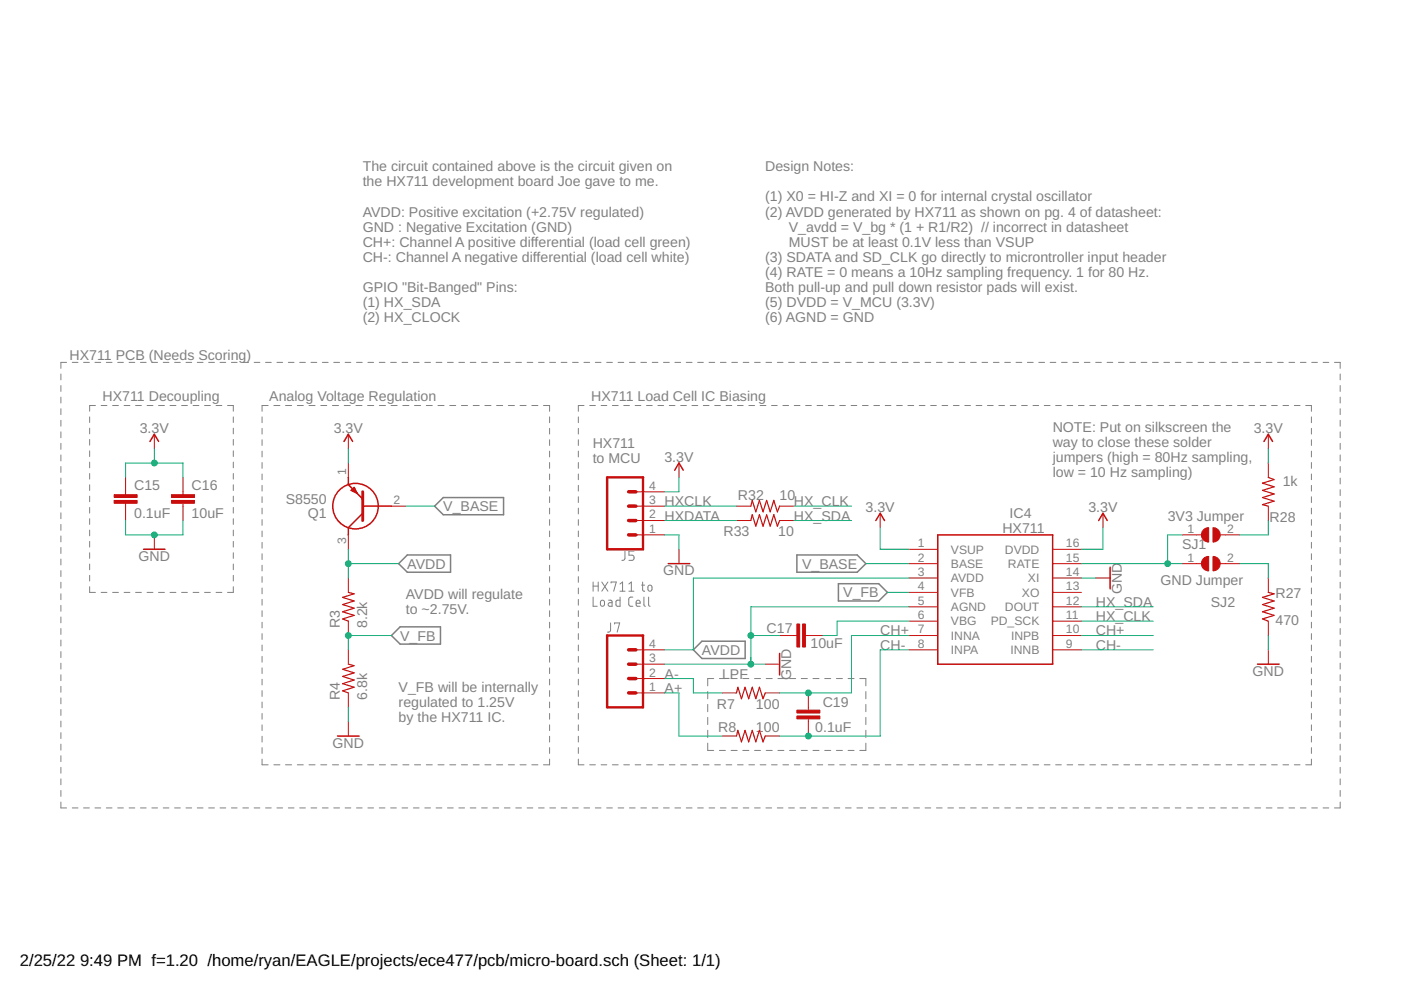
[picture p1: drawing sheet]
<svg xmlns="http://www.w3.org/2000/svg" width="297mm" height="210mm" viewBox="0 0 297 210" stroke-linecap="round" stroke-linejoin="round" font-family="sans-serif">
<g fill="none" stroke="#808080" stroke-width=".21">
<path d="M12.9 79.3v1.2M14.1 76.8h-1.2v1.3M15.3 76.8h1.2M17.7 76.8h1.2M20.1 76.8h1.3M22.5 76.8h1.2M25 76.8h1.2M27.4 76.8h1.2M29.8 76.8h1.2M32.2 76.8h1.2M34.6 76.8h1.2M37 76.8h1.2"/>
<path d="M39.4 76.8h1.2M41.8 76.8h1.3M44.2 76.8h1.3M46.7 76.8h1.2M49.1 76.8h1.2M51.5 76.8h1.2M53.9 76.8h1.2M56.3 76.8h1.2M58.7 76.8h1.2M61.1 76.8h1.2M63.5 76.8h1.2M65.9 76.8h1.3"/>
<path d="M68.3 76.8h1.3M70.8 76.8h1.2M73.2 76.8h1.2M75.6 76.8h1.2M78 76.8h1.2M80.4 76.8h1.2M82.8 76.8h1.2M85.2 76.8h1.2M87.7 76.8h1.2M90.1 76.8h1.2M92.5 76.8h1.2M94.9 76.8h1.2"/>
<path d="M97.3 76.8h1.2M99.7 76.8h1.2M102.1 76.8h1.2M104.5 76.8h1.2M106.9 76.8h1.2M109.3 76.8h1.3M111.8 76.8h1.2M114.2 76.8h1.2M116.6 76.8h1.2M119 76.8h1.2M121.4 76.8h1.2M123.8 76.8h1.2"/>
<path d="M126.2 76.8h1.2M128.6 76.8h1.2M131 76.8h1.2M133.5 76.8h1.2M135.9 76.8h1.2M138.3 76.8h1.2M140.7 76.8h1.2M143.1 76.8h1.2M145.5 76.8h1.2M147.9 76.8h1.2M150.3 76.8h1.2M152.7 76.8h1.2"/>
<path d="M155.2 76.8h1.2M157.6 76.8h1.2M160 76.8h1.2M162.4 76.8h1.2M164.8 76.8h1.2M167.2 76.8h1.2M169.6 76.8h1.2M172 76.8h1.2M174.4 76.8h1.2M176.8 76.8h1.3M179.3 76.8h1.2M181.7 76.8h1.2"/>
<path d="M184.1 76.8h1.2M186.5 76.8h1.2M188.9 76.8h1.2M191.3 76.8h1.2M193.7 76.8h1.2M196.1 76.8h1.2M198.5 76.8h1.2M201 76.8h1.2M203.4 76.8h1.2M205.8 76.8h1.2M208.2 76.8h1.2M210.6 76.8h1.2"/>
<path d="M213 76.8h1.2M215.4 76.8h1.2M217.8 76.8h1.3M220.2 76.8h1.3M222.7 76.8h1.2M225.1 76.8h1.2M227.5 76.8h1.2M229.9 76.8h1.2M232.3 76.8h1.2M234.7 76.8h1.2M237.1 76.8h1.2M239.5 76.8h1.2"/>
<path d="M241.9 76.8h1.3M244.3 76.8h1.3M246.8 76.8h1.2M249.2 76.8h1.2M251.6 76.8h1.2M254 76.8h1.2M256.4 76.8h1.2M258.8 76.8h1.2M261.2 76.8h1.2M263.7 76.8h1.2M266 76.8h1.3M268.5 76.8h1.2"/>
<path d="M270.9 76.8h1.2M273.3 76.8h1.2M275.7 76.8h1.2M278.1 76.8h1.2M280.5 76.8h1.2M282.9 76.8h1.2v1.3M284.1 79.3v1.2M12.9 81.7v1.3M12.9 84.2v1.2M12.9 86.7v1.2M12.9 89.1v1.3M12.9 91.6v1.2"/>
<path d="M12.9 94v1.3M12.9 96.5v1.2M12.9 98.9v1.3M19 88.4v1.2M19 90.8v1.2M19 93.2v1.2M19 95.6v1.2M19 98v1.2M20.2 86h-1.2v1.2M21.4 86h1.3M23.9 86h1.2M26.3 86h1.2"/>
<path d="M28.7 86h1.3M31.2 86h1.2M33.6 86h1.3M36 86h1.3M38.5 86h1.2M40.9 86h1.3M43.4 86h1.2M45.8 86h1.2M48.2 86h1.3v1.2M49.5 88.4v1.2M49.5 90.8v1.2M49.5 93.2v1.2"/>
<path d="M49.5 95.6v1.2M49.5 98v1.2M55.6 88.4v1.2M55.6 90.8v1.2M55.6 93.2v1.2M55.6 95.7v1.2M55.6 98.1v1.2M56.9 86h-1.3v1.2M58.1 86h1.3M60.5 86h1.3M63 86h1.3M65.5 86h1.3"/>
<path d="M68 86h1.3M70.5 86h1.3M73 86h1.3M75.5 86h1.3M77.9 86h1.3M80.4 86h1.3M82.9 86h1.3M85.4 86h1.3M87.9 86h1.3M90.4 86h1.3M92.9 86h1.2M95.4 86h1.2"/>
<path d="M97.8 86h1.3M100.3 86h1.3M102.8 86h1.3M105.3 86h1.3M107.8 86h1.3M110.3 86h1.2M112.8 86h1.2M115.2 86h1.3v1.2M116.5 88.4v1.2M116.5 90.8v1.2M116.5 93.2v1.2M116.5 95.7v1.2"/>
<path d="M116.5 98.1v1.2M122.6 88.4v1.2M122.6 90.8v1.2M122.6 93.2v1.2M122.6 95.7v1.2M122.6 98.1v1.2M123.8 86h-1.2v1.2M125 86h1.2M127.4 86h1.3M129.8 86h1.3M132.2 86h1.3M134.7 86h1.2"/>
<path d="M137.1 86h1.2M139.5 86h1.2M141.9 86h1.2M144.3 86h1.2M146.7 86h1.2M149.1 86h1.2M151.5 86h1.2M153.9 86h1.3M156.4 86h1.2M158.8 86h1.2M161.2 86h1.2M163.6 86h1.2"/>
<path d="M166 86h1.2M168.4 86h1.2M170.8 86h1.2M173.2 86h1.2M175.6 86h1.2M178 86h1.2M180.4 86h1.3M182.9 86h1.2M185.3 86h1.2M187.7 86h1.2M190.1 86h1.2M192.5 86h1.2"/>
<path d="M194.9 86h1.2M197.3 86h1.2M199.7 86h1.2M202.1 86h1.2M204.6 86h1.2M206.9 86h1.3M209.4 86h1.2M211.8 86h1.2M214.2 86h1.2M216.6 86h1.2M219 86h1.2M221.4 86h1.2"/>
<path d="M223.8 86h1.2M226.2 86h1.2M228.6 86h1.2M231.1 86h1.2M233.5 86h1.2M235.9 86h1.2M238.3 86h1.2M240.7 86h1.2M243.1 86h1.2M245.5 86h1.2M247.9 86h1.2M250.3 86h1.2"/>
<path d="M252.7 86h1.3M255.1 86h1.2M257.6 86h1.2M260 86h1.2M262.4 86h1.2M264.8 86h1.2M267.2 86h1.2M269.6 86h1.2M272 86h1.2M274.4 86h1.2M276.8 86h1.2v1.2M278 88.4v1.2"/>
<path d="M278 90.8v1.2M278 93.2v1.2M278 95.7v1.2M278 98.1v1.2M284.1 81.7v1.3M284.1 84.2v1.2M284.1 86.7v1.2M284.1 89.1v1.3M284.1 91.6v1.2M284.1 94v1.3M284.1 96.5v1.2M284.1 98.9v1.3"/>
<path d="M12.9 101.4v1.2M12.9 103.8v1.3M12.9 106.3v1.2M12.9 108.7v1.3M12.9 111.2v1.2M12.9 113.6v1.3M12.9 116.1v1.2M12.9 118.5v1.3M19 100.4v1.2M19 102.8v1.2M19 105.2v1.2M19 107.6v1.2"/>
<path d="M19 110v1.2M19 112.4v1.2M19 114.8v1.2M19 117.2v1.2M19 119.6v1.2M49.5 100.4v1.2M49.5 102.8v1.2M49.5 105.2v1.2M49.5 107.6v1.2M49.5 110v1.2M49.5 112.4v1.2M49.5 114.8v1.2"/>
<path d="M49.5 117.2v1.2M49.5 119.6v1.2M55.6 100.5v1.2M55.6 102.9v1.2M55.6 105.3v1.3M55.6 107.7v1.3M55.6 110.2v1.2M55.6 112.6v1.2M55.6 115v1.2M55.6 117.4v1.2M55.6 119.8v1.3M116.5 100.5v1.2"/>
<path d="M116.5 102.9v1.2M116.5 105.3v1.3M116.5 107.7v1.3M116.5 110.2v1.2M116.5 112.6v1.2M116.5 115v1.2M116.5 117.4v1.2M116.5 119.8v1.3M122.6 100.5v1.2M122.6 102.9v1.2M122.6 105.3v1.3M122.6 107.7v1.3"/>
<path d="M122.6 110.2v1.2M122.6 112.6v1.2M122.6 115v1.2M122.6 117.4v1.2M122.6 119.8v1.3M132.5 116.8v1.7l-.3 .3h-.4M134.4 116.8h-1.1v.9h.7a.57 .57 0 0 1 .4 .6 .57 .57 0 0 1-.4 .5h-.7M278 100.5v1.2M278 102.9v1.2M278 105.3v1.3M278 107.7v1.3M278 110.2v1.2"/>
<path d="M278 112.6v1.2M278 115v1.2M278 117.4v1.2M278 119.8v1.3M284.1 101.4v1.2M284.1 103.8v1.3M284.1 106.3v1.2M284.1 108.7v1.3M284.1 111.2v1.2M284.1 113.6v1.3M284.1 116.1v1.2M284.1 118.5v1.3"/>
<path d="M12.9 121v1.2M12.9 123.4v1.3M12.9 125.9v1.2M12.9 128.4v1.2M12.9 130.8v1.3M12.9 133.3v1.2M12.9 135.7v1.3M12.9 138.2v1.2M19 124.4v1.2h1.2M19 122v1.2M21.4 125.6h1.3M23.9 125.6h1.2"/>
<path d="M26.3 125.6h1.2M28.7 125.6h1.3M31.2 125.6h1.2M33.6 125.6h1.3M36 125.6h1.3M38.5 125.6h1.2M40.9 125.6h1.3M43.4 125.6h1.2M45.8 125.6h1.2M49.5 122v1.2M49.5 124.4v1.2h-1.3M55.6 122.3v1.2"/>
<path d="M55.6 124.7v1.2M55.6 127.1v1.2M55.6 129.5v1.2M55.6 131.9v1.2M55.6 134.3v1.3M55.6 136.8v1.2M55.6 139.2v1.2M116.5 122.3v1.2M116.5 124.7v1.2M116.5 127.1v1.2M116.5 129.5v1.2M116.5 131.9v1.2"/>
<path d="M116.5 134.3v1.3M116.5 136.8v1.2M116.5 139.2v1.2M122.6 122.3v1.2M122.6 124.7v1.2M122.6 127.1v1.2M122.6 129.5v1.2M122.6 131.9v1.2M122.6 134.3v1.3M122.6 136.8v1.2M122.6 139.2v1.2M125.8 123.4v1.9"/>
<path d="M125.8 126.6v1.9h.8M125.8 124.3h1M126.8 123.4v1.9M127.4 127.4l.3-.1 .3 .1 .2 .7a.43 .43 0 0 1-.5 .4 .43 .43 0 0 1-.4-.4zM127.6 123.4l1.3 1.9M128.9 123.4l-1.3 1.9M129 127.3h.6l.2 .1v1.1h-.5a.38 .38 0 0 1-.4-.3 .38 .38 0 0 1 .4-.4h.5M129.5 132.1l-.1 1.7-.2 .2h-.4M129.6 123.6v-.2h1.1l-.6 1.9M130.3 132.3v-.2h1.1l-.5 1.9M131.4 123.8l.6-.4v1.9M131.4 125.3h1.1"/>
<path d="M131.5 126.6v1.9h-.7l-.2-.1v-1l.2-.1h.7M133.3 125.3h1.1M133.3 123.8l.6-.4v1.9M134.2 126.6h-.6l-.3 .4v1.3l.3 .2h.6M134.9 127.9h.8a.45 .45 0 0 0-.3-.6 .45 .45 0 0 0-.5 .4l.1 .8h.7M136 124.1h.7M136.2 123.4l.1 1.8 .4 .1M136.5 126.6v1.6l.3 .3M137.5 124.2l.3-.1 .3 .1 .1 .7a.43 .43 0 0 1-.4 .4 .43 .43 0 0 1-.4-.4zM137.5 126.6v1.6l.3 .3M278 122.3v1.2M278 124.7v1.2"/>
<path d="M278 127.1v1.2M278 129.5v1.2M278 131.9v1.2M278 134.3v1.3M278 136.8v1.2M278 139.2v1.2M284.1 121v1.2M284.1 123.4v1.3M284.1 125.9v1.2M284.1 128.4v1.2M284.1 130.8v1.3M284.1 133.3v1.2"/>
<path d="M284.1 135.7v1.3M284.1 138.2v1.2M12.9 140.6v1.3M12.9 143.1v1.2M12.9 145.5v1.3M12.9 148v1.2M12.9 150.4v1.3M12.9 152.9v1.2M12.9 155.3v1.3M12.9 157.8v1.2M55.6 141.6v1.2M55.6 144v1.2"/>
<path d="M55.6 146.4v1.3M55.6 148.8v1.3M55.6 151.3v1.2M55.6 153.7v1.2M55.6 156.1v1.2M55.6 158.5v1.2M116.5 141.6v1.2M116.5 144v1.2M116.5 146.4v1.3M116.5 148.8v1.3M116.5 151.3v1.2M116.5 153.7v1.2"/>
<path d="M116.5 156.1v1.2M116.5 158.5v1.2M122.6 141.6v1.2M122.6 144v1.2M122.6 146.4v1.3M122.6 148.8v1.3M122.6 151.3v1.2M122.6 153.7v1.2M122.6 156.1v1.2M122.6 158.5v1.2M150.1 157.6v1.5h1.2M150.1 146.6v1.6"/>
<path d="M150.1 149.4v1.5M150.1 152.1v1.5M150.1 154.8v1.6M151.3 143.9h-1.2v1.5M152.5 143.9h1.3M152.5 159.1h1.3M155 143.9h1.3M155 159.1h1.3M157.5 143.9h1.3M157.5 159.1h1.3M160 143.9h1.2M160 159.1h1.2"/>
<path d="M162.5 143.9h1.2M162.5 159.1h1.2M164.9 143.9h1.3M164.9 159.1h1.3M167.4 143.9h1.3M167.4 159.1h1.3M169.9 143.9h1.3M169.9 159.1h1.3M172.4 143.9h1.3M172.4 159.1h1.3M174.9 143.9h1.2M174.9 159.1h1.2"/>
<path d="M177.3 143.9h1.3M177.3 159.1h1.3M179.8 143.9h1.3M179.8 159.1h1.3M182.3 143.9h1.3v1.5M183.6 146.6v1.6M183.6 149.4v1.5M183.6 152.1v1.5M183.6 154.8v1.6M183.6 157.6v1.5h-1.3M278 141.6v1.2M278 144v1.2"/>
<path d="M278 146.4v1.3M278 148.8v1.3M278 151.3v1.2M278 153.7v1.2M278 156.1v1.2M278 158.5v1.2M284.1 140.6v1.3M284.1 143.1v1.2M284.1 145.5v1.3M284.1 148v1.2M284.1 150.4v1.3M284.1 152.9v1.2"/>
<path d="M284.1 155.3v1.3M284.1 157.8v1.2M12.9 160.2v1.3M12.9 162.7v1.2M12.9 165.1v1.3M12.9 167.6v1.2M12.9 170.1v1.2h1.2M15.3 171.3h1.2M17.7 171.3h1.2M20.1 171.3h1.3M22.5 171.3h1.2M25 171.3h1.2"/>
<path d="M27.4 171.3h1.2M29.8 171.3h1.2M32.2 171.3h1.2M34.6 171.3h1.2M37 171.3h1.2M39.4 171.3h1.2M41.8 171.3h1.3M44.2 171.3h1.3M46.7 171.3h1.2M49.1 171.3h1.2M51.5 171.3h1.2M53.9 171.3h1.2"/>
<path d="M55.6 161v1.2h1.3M56.3 171.3h1.2M58.1 162.2h1.3M58.7 171.3h1.2M60.5 162.2h1.3M61.1 171.3h1.2M63 162.2h1.3M63.5 171.3h1.2M65.5 162.2h1.3M65.9 171.3h1.3M68 162.2h1.3M68.3 171.3h1.3"/>
<path d="M70.5 162.2h1.3M70.8 171.3h1.2M73 162.2h1.3M73.2 171.3h1.2M75.5 162.2h1.3M75.6 171.3h1.2M77.9 162.2h1.3M78 171.3h1.2M80.4 171.3h1.2M80.4 162.2h1.3M82.8 171.3h1.2M82.9 162.2h1.3"/>
<path d="M85.2 171.3h1.2M85.4 162.2h1.3M87.7 171.3h1.2M87.9 162.2h1.3M90.1 171.3h1.2M90.4 162.2h1.3M92.5 171.3h1.2M92.9 162.2h1.2M94.9 171.3h1.2M95.4 162.2h1.2M97.3 171.3h1.2M97.8 162.2h1.3"/>
<path d="M99.7 171.3h1.2M100.3 162.2h1.3M102.1 171.3h1.2M102.8 162.2h1.3M104.5 171.3h1.2M105.3 162.2h1.3M106.9 171.3h1.2M107.8 162.2h1.3M109.3 171.3h1.3M110.3 162.2h1.2M111.8 171.3h1.2M112.8 162.2h1.2"/>
<path d="M114.2 171.3h1.2M116.5 161v1.2h-1.3M116.6 171.3h1.2M119 171.3h1.2M121.4 171.3h1.2M122.6 161v1.2h1.2M123.8 171.3h1.2M125 162.2h1.2M126.2 171.3h1.2M127.4 162.2h1.3M128.6 171.3h1.2M129.8 162.2h1.3"/>
<path d="M131 171.3h1.2M132.2 162.2h1.3M133.5 171.3h1.2M134.7 162.2h1.2M135.9 171.3h1.2M137.1 162.2h1.2M138.3 171.3h1.2M139.5 162.2h1.2M140.7 171.3h1.2M141.9 162.2h1.2M143.1 171.3h1.2M144.3 162.2h1.2"/>
<path d="M145.5 171.3h1.2M146.7 162.2h1.2M147.9 171.3h1.2M149.1 162.2h1.2M150.3 171.3h1.2M151.5 162.2h1.2M152.7 171.3h1.2M153.9 162.2h1.3M155.2 171.3h1.2M156.4 162.2h1.2M157.6 171.3h1.2M158.8 162.2h1.2"/>
<path d="M160 171.3h1.2M161.2 162.2h1.2M162.4 171.3h1.2M163.6 162.2h1.2M164.8 171.3h1.2M166 162.2h1.2M167.2 171.3h1.2M168.4 162.2h1.2M169.6 171.3h1.2M170.8 162.2h1.2M172 171.3h1.2M173.2 162.2h1.2"/>
<path d="M174.4 171.3h1.2M175.6 162.2h1.2M176.8 171.3h1.3M178 162.2h1.2M179.3 171.3h1.2M180.4 162.2h1.3M181.7 171.3h1.2M182.9 162.2h1.2M184.1 171.3h1.2M185.3 162.2h1.2M186.5 171.3h1.2M187.7 162.2h1.2"/>
<path d="M188.9 171.3h1.2M190.1 162.2h1.2M191.3 171.3h1.2M192.5 162.2h1.2M193.7 171.3h1.2M194.9 162.2h1.2M196.1 171.3h1.2M197.3 162.2h1.2M198.5 171.3h1.2M199.7 162.2h1.2M201 171.3h1.2M202.1 162.2h1.2"/>
<path d="M203.4 171.3h1.2M204.6 162.2h1.2M205.8 171.3h1.2M206.9 162.2h1.3M208.2 171.3h1.2M209.4 162.2h1.2M210.6 171.3h1.2M211.8 162.2h1.2M213 171.3h1.2M214.2 162.2h1.2M215.4 171.3h1.2M216.6 162.2h1.2"/>
<path d="M217.8 171.3h1.3M219 162.2h1.2M220.2 171.3h1.3M221.4 162.2h1.2M222.7 171.3h1.2M223.8 162.2h1.2M225.1 171.3h1.2M226.2 162.2h1.2M227.5 171.3h1.2M228.6 162.2h1.2M229.9 171.3h1.2M231.1 162.2h1.2"/>
<path d="M232.3 171.3h1.2M233.5 162.2h1.2M234.7 171.3h1.2M235.9 162.2h1.2M237.1 171.3h1.2M238.3 162.2h1.2M239.5 171.3h1.2M240.7 162.2h1.2M241.9 171.3h1.3M243.1 162.2h1.2M244.3 171.3h1.3M245.5 162.2h1.2"/>
<path d="M246.8 171.3h1.2M247.9 162.2h1.2M249.2 171.3h1.2M250.3 162.2h1.2M251.6 171.3h1.2M252.7 162.2h1.3M254 171.3h1.2M255.1 162.2h1.2M256.4 171.3h1.2M257.6 162.2h1.2M258.8 171.3h1.2M260 162.2h1.2"/>
<path d="M261.2 171.3h1.2M262.4 162.2h1.2M263.7 171.3h1.2M264.8 162.2h1.2M266 171.3h1.3M267.2 162.2h1.2M268.5 171.3h1.2M269.6 162.2h1.2M270.9 171.3h1.2M272 162.2h1.2M273.3 171.3h1.2M274.4 162.2h1.2"/>
<path d="M275.7 171.3h1.2M278 161v1.2h-1.2M278.1 171.3h1.2M280.5 171.3h1.2M284.1 170.1v1.2h-1.2M284.1 160.2v1.3M284.1 162.7v1.2M284.1 165.1v1.3M284.1 167.6v1.2"/>
</g>
<path d="M84.5 119.5l1.9-1.8h9.1v3.6h-9.1zM92.1 107.3l1.9-1.8h12.8v3.6h-12.8zM169 117.7h12.7l1.9 1.8-1.9 1.8h-12.7zM83 134.7l1.8-1.8h8.6v3.7h-8.6zM148.8 136h9.2v3.6h-9.2l-1.8-1.8zM177.8 123.8h8.5l1.9 1.8-1.9 1.8h-8.5z" fill="none" stroke="#808080" stroke-width=".32"/>
<path d="M128.7 101.2h7.6v15.3h-7.6zM128.7 134.7h7.6v15.3h-7.6z" fill="none" stroke="#c90d0c" stroke-width=".51"/>
<path d="M133.3 107.3h1.5M133.3 110.4h1.5M133.3 113.4h1.5M133.3 104.3h1.5M133.3 137.8h1.5M133.3 140.8h1.5M133.3 143.9h1.5M133.3 146.9h1.5" fill="none" stroke="#c90d0c" stroke-width=".74"/>
<g fill="none" stroke="#c90d0c" stroke-width=".21">
<path d="M32.7 92.1v3M73.9 92.1v3M73.9 98.2v3M144 98.2v3M268.9 92.1v3M268.9 98.2v3M26.6 101.2v3.7M26.6 106.7v3.7M32.7 113.4v3.1M38.8 101.2v3.7M38.8 106.7v3.7M73.9 113.4v3.1"/>
<path d="M83 107.3h3M134.8 113.4h6.1M134.8 110.4h6.1M134.8 107.3h6.1M134.8 104.3h6.1M144 116.5v3M156.1 110.4h3.1M156.1 107.3h3.1M165.3 110.4h3M165.3 107.3h3M186.6 108.8v3.1M192.7 116.5h6.1"/>
<path d="M192.7 119.5h6.1M223.2 116.5h6.1M223.2 119.5h6.1M233.8 108.8v3.1M250.6 113.4h4.1M250.6 119.5h4.1M258.7 113.4h4.1M258.7 119.5h4.1M268.9 107.3v3.1M73.9 122.6v3M73.9 131.7v3M73.9 137.8v3"/>
<path d="M134.8 137.8h6.1M165.3 134.7h3.6M170.8 134.7h3.6M192.7 122.6h6.1M192.7 125.6h6.1M192.7 128.7h6.1M192.7 131.7h6.1M192.7 134.7h6.1M192.7 137.8h6.1M223.2 122.6h6.1M223.2 125.6h6.1M223.2 128.7h6.1"/>
<path d="M223.2 131.7h6.1M223.2 134.7h6.1M223.2 137.8h6.1M232.3 122.6h3.1M268.9 122.6v3M268.9 131.7v3M268.9 137.8v3M73.9 146.9v3.1M73.9 153v3.1M134.8 146.9h6.1M134.8 143.9h6.1M134.8 140.8h6.1"/>
<path d="M153.1 146.9h3M153.1 156.1h3M162.2 146.9h3.1M162.2 140.8h3.1M162.2 156.1h3.1M171.4 146.9v3.7M171.4 152.4v3.7"/>
</g>
<g fill="none" stroke="#c90d0c" stroke-width=".32">
<path d="M31.8 93.6l.9-1.5 .9 1.5M72.9 93.6l1-1.5 .9 1.5M143 99.7l1-1.5 .9 1.5M268 93.6l.9-1.5 .9 1.5M30.4 116.5h4.6M73.9 101.2v1.5l3 3.1M74.5 104l.6-.6 .6 1.2zM74.5 103.9h.8M74.8 103.6h.4M74.8 104.2h.7M75.4 104.4h.2M76.9 108.8l-3 3.1v1.5"/>
<path d="M76.9 107.3h6.1M141.7 119.5h4.5M185.7 110.4l.9-1.6 .9 1.6M198.8 113.4h24.4v27.4h-24.4zM232.9 110.4l.9-1.6 1 1.6M165.3 138.5v4.6M235.4 120.3v4.5M71.6 156.1h4.5M266.6 140.8h4.6"/>
<circle cx="75.4" cy="107.3" r="4.8"/>
</g>
<g fill="#c90d0c" stroke="#c90d0c" stroke-width=".21">
<path d="M24.2 106.1h4.9v.6h-4.9z"/>
<path d="M24.2 104.9h4.9v.6h-4.9z"/>
<path d="M36.4 106.1h4.8v.6h-4.8z"/>
<path d="M36.4 104.9h4.8v.6h-4.8z"/>
<path d="M170.2 132.3h.6v4.9h-.6z"/>
<path d="M169 132.3h.5v4.9h-.5z"/>
<path d="M169 151.8h4.8v.6h-4.8z"/>
<path d="M169 150.6h4.8v.6h-4.8z"/>
</g>
<path d="M76.9 104.3v6.1" fill="none" stroke="#c90d0c" stroke-width=".61"/>
<path d="M159.2 107.3l.3-1.2 .8 2.4 .7-2.4 .8 2.4 .7-2.4 .8 2.4 .8-2.4 .7 2.4 .5-1.2M159.2 110.4l.3-1.3 .8 2.5 .7-2.5 .8 2.5 .7-2.5 .8 2.5 .8-2.5 .7 2.5 .5-1.2M268.9 101.2l1.2 .5-2.4 .7 2.4 .8-2.4 .8 2.4 .7-2.4 .8 2.4 .8-2.4 .7 1.2 .3M73.9 125.6l1.2 .3-2.5 .8 2.5 .7-2.5 .8 2.5 .7-2.5 .8 2.5 .8-2.5 .7 1.3 .5M268.9 125.6l1.2 .3-2.4 .8 2.4 .7-2.4 .8 2.4 .7-2.4 .8 2.4 .8-2.4 .7 1.2 .5M73.9 140.8l1.2 .3-2.5 .8 2.5 .8-2.5 .7 2.5 .8-2.5 .7 2.5 .8-2.5 .8 1.3 .4M156.1 146.9l.3-1.2 .8 2.4 .8-2.4 .7 2.4 .8-2.4 .8 2.4 .7-2.4 .8 2.4 .4-1.2M156.1 156.1l.3-1.2 .8 2.4 .8-2.4 .7 2.4 .8-2.4 .8 2.4 .7-2.4 .8 2.4 .4-1.2" fill="none" stroke="#c90d0c" stroke-width=".25"/>
<g fill="#c90d0c" stroke="#c90d0c" stroke-width=".21">
<path d="M257.2 111.9a1.52 1.52 0 0 1 1.5 1.5 1.52 1.52 0 0 1-1.5 1.5z" fill-rule="evenodd"/>
<path d="M255.2 112.3l.6-.3 .5-.1v3a1.53 1.53 0 0 1-1.5-.9 1.53 1.53 0 0 1 .4-1.7z" fill-rule="evenodd"/>
<path d="M257.2 118a1.52 1.52 0 0 1 1.5 1.5 1.52 1.52 0 0 1-1.5 1.5z" fill-rule="evenodd"/>
<path d="M255.2 118.4l.6-.4h.5v3a1.53 1.53 0 0 1-1.5-.9 1.53 1.53 0 0 1 .4-1.7z" fill-rule="evenodd"/>
</g>
<g fill="none" stroke="#0dab76" stroke-width=".21">
<path d="M32.7 95.1v3.1M73.9 95.1v3.1M268.9 95.1v3.1M26.6 101.2v-3h12.2v3M26.6 110.4v3h12.2v-3M73.9 116.5v6.1M73.9 119.5h10.6M86 107.3h6.1M140.9 113.4h3.1v3.1M140.9 110.4h15.2M140.9 107.3h15.2M144 101.2v3.1h-3.1"/>
<path d="M168.3 110.4h12.2M168.3 107.3h12.2M183.6 119.5h9.1M186.6 111.9v4.6h6.1M229.3 119.5h21.3M233.8 111.9v4.6h-4.5M250.6 113.4h-3v6.1M262.8 119.5h6.1v3.1M268.9 110.4v3h-6.1M83 134.7h-9.1v3.1M159.2 134.7h6.1M188.2 125.6h4.5"/>
<path d="M192.7 122.6h-45.7v15.2h-6.1M192.7 128.7h-33.5v12.1M192.7 131.7h-15.2v3h-3.1M192.7 134.7h-12.2v12.2h-15.2M192.7 137.8h-6.1v18.3h-21.3M229.3 122.6h3M229.3 128.7h15.2M229.3 134.7h15.2M229.3 137.8h15.2M229.3 131.7h15.2M268.9 134.7v3.1M73.9 150v3"/>
<path d="M140.9 140.8h21.3M140.9 146.9h3.1v9.2h9.1M140.9 143.9h6.1v3h6.1"/>
</g>
<g fill="#0dab76" stroke="#0dab76" stroke-width=".21">
<circle cx="32.7" cy="113.4" r=".61"/>
<circle cx="159.2" cy="134.7" r=".61"/>
<circle cx="159.2" cy="140.8" r=".61"/>
<circle cx="32.7" cy="98.2" r=".61"/>
<circle cx="73.9" cy="119.5" r=".61"/>
<circle cx="73.9" cy="134.7" r=".61"/>
<circle cx="247.6" cy="119.5" r=".61"/>
<circle cx="171.4" cy="146.9" r=".61"/>
<circle cx="171.4" cy="156.1" r=".61"/>
</g>
<g font-size="3.5">
<text x="4.2" y="204.7">2/25/22</text>
<text x="17" y="204.7">9:49 PM f=1.20 /home/ryan/EAGLE/projects/ece477/pcb/micro-board.sch (Sheet: 1/1)</text>
</g>
<g font-size="3" fill="#808080">
<text x="76.9" y="36.3">The circuit contained above is the circuit given on</text>
<text x="76.9" y="39.5">the HX711 development board Joe gave to me.</text>
<text x="162.2" y="36.3">Design Notes:</text>
<text x="76.9" y="45.9">AVDD: Positive excitation (+2.75V regulated)</text>
<text x="162.2" y="42.7">(1) X0 = HI-Z and XI = 0 for internal crystal oscillator</text>
<text x="162.2" y="45.9">(2) AVDD generated by HX711 as shown on pg. 4 of datasheet:</text>
<text x="76.9" y="49.1">GND : Negative Excitation (GND)</text>
<text x="76.9" y="52.3">CH+: Channel A positive differential (load cell green)</text>
<text x="167.2" y="49.1">V_avdd = V_bg * (1 + R1/R2) // incorrect in datasheet</text>
<text x="167.2" y="52.3">MUST be at least 0.1V less than VSUP</text>
<text x="76.9" y="55.5">CH-: Channel A negative differential (load cell white)</text>
<text x="162.2" y="55.5">(3) SDATA and SD_CLK go directly to microntroller input header</text>
<text x="162.2" y="58.7">(4) RATE = 0 means a 10Hz sampling frequency. 1 for 80 Hz.</text>
<text x="76.9" y="61.9">GPIO &quot;Bit-Banged&quot; Pins:</text>
<text x="76.9" y="65.1">(1) HX_SDA</text>
<text x="162.2" y="61.9">Both pull-up and pull down resistor pads will exist.</text>
<text x="162.2" y="65.1">(5) DVDD = V_MCU (3.3V)</text>
<text x="76.9" y="68.3">(2) HX_CLOCK</text>
<text x="162.2" y="68.3">(6) AGND = GND</text>
<text x="14.7" y="76.2">HX711 PCB (Needs Scoring)</text>
<text x="21.7" y="85.1">HX711 Decoupling</text>
<text x="57.1" y="85.1">Analog Voltage Regulation</text>
<text x="125.4" y="85.1">HX711 Load Cell IC Biasing</text>
<text x="29.6" y="91.8">3.3V</text>
<text x="70.8" y="91.8">3.3V</text>
<text x="125.7" y="95">HX711</text>
<text x="223.2" y="91.6">NOTE: Put on silkscreen the</text>
<text x="223.2" y="94.8">way to close these solder</text>
<text x="265.8" y="91.8">3.3V</text>
<text x="125.7" y="98.2">to MCU</text>
<text x="140.9" y="97.9">3.3V</text>
<text x="223.2" y="98">jumpers (high = 80Hz sampling,</text>
<text x="223.2" y="101.2">low = 10 Hz sampling)</text>
<text x="28.4" y="103.8">C15</text>
<text x="40.6" y="103.8">C16</text>
<text x="60.6" y="106.9">S8550</text>
<text x="140.9" y="107.3">HXCLK</text>
<text x="156.4" y="106.1">R32</text>
<text x="165.3" y="106.1">10</text>
<text x="168.3" y="107.3">HX_CLK</text>
<text x="272" y="103">1k</text>
<text x="28.4" y="109.9">0.1uF</text>
<text x="40.6" y="109.9">10uF</text>
<text x="65.3" y="109.9">Q1</text>
<text x="94" y="108.4">V_BASE</text>
<text x="140.9" y="110.4">HXDATA</text>
<text x="153.4" y="113.7">R33</text>
<text x="165" y="113.7">10</text>
<text x="168.3" y="110.4">HX_SDA</text>
<text x="183.5" y="108.5">3.3V</text>
<text x="212.5" y="112.9">HX711</text>
<text x="214" y="109.9">IC4</text>
<text x="230.8" y="108.5">3.3V</text>
<text x="247.6" y="110.4">3V3 Jumper</text>
<text x="269.2" y="110.7">R28</text>
<text x="29.4" y="118.9">GND</text>
<text x="250.6" y="116.5">SJ1</text>
<text x="86.4" y="120.6">AVDD</text>
<text x="140.6" y="121.9">GND</text>
<text x="170.1" y="120.6">V_BASE</text>
<text x="237.8" y="125.9" transform="rotate(-90 237.8 125.9)">GND</text>
<text x="246" y="124.1">GND Jumper</text>
<text x="86" y="127">AVDD will regulate</text>
<text x="86" y="130.2">to ~2.75V.</text>
<text x="178.8" y="126.7">V_FB</text>
<text x="232.3" y="128.6">HX_SDA</text>
<text x="232.3" y="131.7">HX_CLK</text>
<text x="256.7" y="128.6">SJ2</text>
<text x="270.4" y="126.8">R27</text>
<text x="72.1" y="133.2" transform="rotate(-90 72.1 133.2)">R3</text>
<text x="77.8" y="133.2" transform="rotate(-90 77.8 133.2)">8.2k</text>
<text x="84.8" y="135.8">V_FB</text>
<text x="162.5" y="134.3">C17</text>
<text x="171.8" y="137.3">10uF</text>
<text x="186.6" y="134.7">CH+</text>
<text x="186.6" y="137.8">CH-</text>
<text x="232.3" y="134.7">CH+</text>
<text x="232.3" y="137.8">CH-</text>
<text x="270.4" y="132.6">470</text>
<text x="140.9" y="143.9">A-</text>
<text x="148.8" y="138.9">AVDD</text>
<text x="153.1" y="143.9">LPF</text>
<text x="265.6" y="143.3">GND</text>
<text x="72.1" y="148.4" transform="rotate(-90 72.1 148.4)">R4</text>
<text x="77.8" y="148.4" transform="rotate(-90 77.8 148.4)">6.8k</text>
<text x="84.5" y="146.6">V_FB will be internally</text>
<text x="84.5" y="149.8">regulated to 1.25V</text>
<text x="140.9" y="146.9">A+</text>
<text x="167.7" y="144.2" transform="rotate(-90 167.7 144.2)">GND</text>
<text x="174.4" y="150">C19</text>
<text x="84.5" y="153">by the HX711 IC.</text>
<text x="152" y="150.3">R7</text>
<text x="152.3" y="155.2">R8</text>
<text x="160.3" y="150.3">100</text>
<text x="160.3" y="155.2">100</text>
<text x="172.8" y="155.2">0.1uF</text>
<text x="70.5" y="158.5">GND</text>
</g>
<g font-size="2.6" fill="#808080">
<text x="73.4" y="100.8" transform="rotate(-90 73.4 100.8)">1</text>
<text x="83.4" y="106.9">2</text>
<text x="137.6" y="106.9">3</text>
<text x="137.6" y="103.8">4</text>
<text x="137.6" y="113">1</text>
<text x="137.6" y="109.9">2</text>
<text x="251.8" y="113">1</text>
<text x="260.2" y="113">2</text>
<text x="73.4" y="115.3" transform="rotate(-90 73.4 115.3)">3</text>
<text x="194.6" y="116">1</text>
<text x="194.6" y="119.1">2</text>
<text x="201.6" y="117.4">VSUP</text>
<text x="213.1" y="117.4">DVDD</text>
<text x="226" y="116">16</text>
<text x="226" y="119.1">15</text>
<text x="251.8" y="119.1">1</text>
<text x="260.2" y="119.1">2</text>
<text x="194.6" y="122.1">3</text>
<text x="194.6" y="125.2">4</text>
<text x="201.6" y="120.4">BASE</text>
<text x="201.6" y="123.5">AVDD</text>
<text x="213.7" y="120.4">RATE</text>
<text x="218" y="123.5">XI</text>
<text x="226" y="122.1">14</text>
<text x="226" y="125.2">13</text>
<text x="194.6" y="128.2">5</text>
<text x="194.6" y="131.3">6</text>
<text x="201.6" y="126.5">VFB</text>
<text x="201.6" y="129.6">AGND</text>
<text x="213.1" y="129.5">DOUT</text>
<text x="216.7" y="126.5">XO</text>
<text x="226" y="128.2">12</text>
<text x="226" y="131.3">11</text>
<text x="137.6" y="137.4">4</text>
<text x="194.6" y="134.3">7</text>
<text x="194.6" y="137.4">8</text>
<text x="201.6" y="132.6">VBG</text>
<text x="201.6" y="135.7">INNA</text>
<text x="210.1" y="132.6">PD_SCK</text>
<text x="214.4" y="135.6">INPB</text>
<text x="226" y="134.3">10</text>
<text x="226" y="137.4">9</text>
<text x="137.6" y="143.5">2</text>
<text x="137.6" y="140.4">3</text>
<text x="201.6" y="138.7">INPA</text>
<text x="214.2" y="138.7">INNB</text>
<text x="137.6" y="146.5">1</text>
</g>
</svg>
